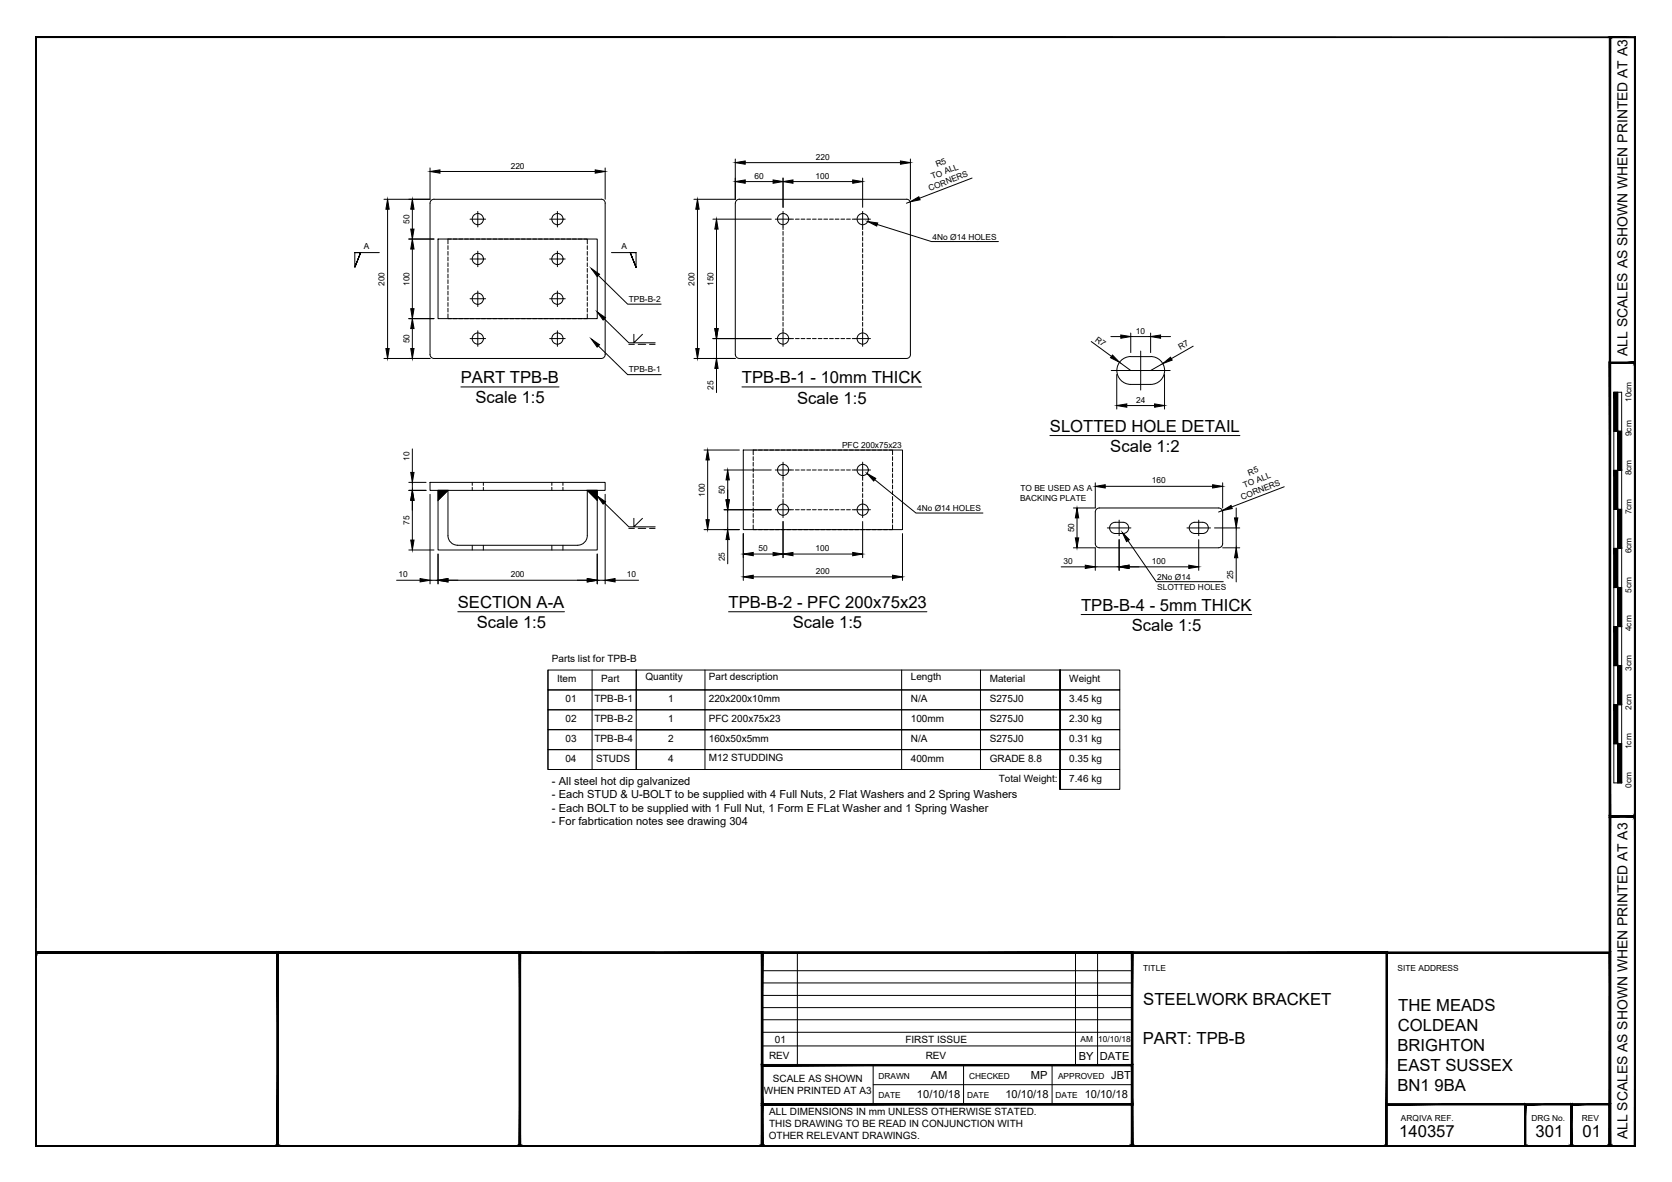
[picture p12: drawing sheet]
<svg xmlns="http://www.w3.org/2000/svg" width="420mm" height="297mm" viewBox="0 0 420 297" stroke-linecap="round" stroke-linejoin="round" font-family="sans-serif">
<g fill="#000" stroke="#000" stroke-width=".25">
<path d="M97.4 50.1l.4 2.5h-.8zM103.6 50.1l.4 2.5h-.8zM103.2 57.6h.8l-.4 2.5zM108.1 43.1l2.5-.4v.8zM149.6 42.7l2.5 .4-2.5 .4zM175.3 50.1l.4 2.5h-.9zM180.1 55.1l.4 2.5h-.9zM184.8 40.9l2.5-.5v.9zM184.8 45.6l2.5-.4v.9zM194.3 45.2l2.5 .4-2.5 .5zM196.8 45.6l2.5-.4v.9zM214.3 45.2l2.5 .4-2.5 .5z"/>
<path d="M218 55.7l2.6 .3-.3 .8zM226.3 40.4l2.5 .5-2.5 .4zM228.7 50.7l2.2-1.3 .3 .8zM103.6 60.1l.4 2.5h-.8zM103.2 77.6h.8l-.4 2.5zM148.6 67.5l2.1 1.4-.6 .6zM97 87.6h.8l-.4 2.5zM103.6 80.1l.4 2.5h-.8zM103.2 87.6h.8l-.4 2.5zM148.6 85.2l2.1 1.4-.6 .6zM150.1 78.4l2.1 1.4-.6 .6zM174.8 87.6h.9l-.4 2.5z"/>
<path d="M179.6 82.6h.9l-.4 2.5zM180.1 90.1l.4 2.5h-.9zM279.6 89.2l1.7 1.8-2.2-1.1zM281.7 84.2l2.4 .4-2.4 .4zM289.1 84.6l2.5-.4v.8zM292.2 91.4l1.9-1.6 .5 .7zM103.2 118.7h.8l-.4 2.5zM177.8 113.1l.4 2.5h-.8zM280.6 101.9l2.6-.4v.8zM290.1 101.5l2.5 .4-2.5 .4zM103.2 135.7h.8l-.4 2.5zM103.6 123.2l.4 2.5h-.8z"/>
<path d="M110.1 123.2h2.5l-2.5 2.5zM147.6 123.2h2.5v2.5zM150.1 124.7l2.1 1.4-.6 .6zM177.4 130.6h.8l-.4 2.5zM182.4 125.6h.9l-.4 2.5zM182.9 133.1l.4 2.5h-.9zM182.9 118.1l.4 2.5h-.9zM186.8 139.2l2.5-.4v.9zM194.3 138.8l2.5 .4-2.5 .5zM196.8 139.2l2.5-.4v.9zM214.3 138.8l2.5 .4-2.5 .5zM217.9 119l2.2 1.2-.6 .7z"/>
<path d="M270.6 127.7l.5 2.5h-.9zM270.2 135.2h.9l-.5 2.5zM275.2 122.2l2.5-.4v.8zM282 133.8l1.8 1.8-.7 .5zM304.7 121.8l2.5 .4-2.5 .4zM307.2 128.3l2.2-1.3 .3 .8zM310.2 130.2h.9l-.5 2.5zM105.6 145.4l2.5 .4-2.5 .4zM110.1 145.8l2.5-.4v.8zM147.6 145.4l2.5 .4-2.5 .4zM152.1 145.8l2.5-.4v.8zM186.8 145l2.5-.5v.9z"/>
<path d="M224.3 144.5l2.5 .5-2.5 .4zM272.7 142l2.5 .5-2.5 .4zM281.2 142.5l2.5-.5v.9zM298.7 142l2.5 .5-2.5 .4zM310.6 137.7l.5 2.5h-.9z"/>
<path d="M8.9 9.3l.2 .1h401.6zM8.9 9.3h402l-.2 .1z"/>
<path d="M404.4 9.3l.3 .1zM404.4 9.3l.3 .1-.3 278.6zM404.7 9.4l-.3 278.6 .3-.1zM404.4 288l.3-.1z"/>
<path d="M404.6 9.3l.1 .1h6zM404.6 9.3h6.3l-.2 .1z"/>
<path d="M410.7 9.4v278.5l.2-278.6zM410.9 9.3v278.7l-.2-.1z"/>
<path d="M410.7 9.4v278.5l.2-278.6zM410.9 9.3v278.7l-.2-.1z"/>
<path d="M404.4 91l.3 .3 6.2-.3zM404.7 91.3l6.2-.3-.2 .3zM410.9 91l-.2 .3z"/>
<path d="M404.4 91l.3 114v-113.7zM404.4 91l.3 114-.3 .3z"/>
<path d="M405.5 98.6l1 9.8v-9.8zM405.5 98.6l1 9.8h-1z"/>
<path d="M410.9 91.1l-.2 .2 .2 113.9zM410.7 91.3l.2 113.9-.2-.2zM410.7 205l.2 .3zM404.7 205h6l.2 .3zM404.7 205l-.3 .3h6.5z"/>
<path d="M405.5 118.2l1 9.8v-9.8zM405.5 118.2l1 9.8h-1z"/>
<path d="M406.5 108.4l1 9.8v-9.8zM406.5 108.4l1 9.8h-1z"/>
<path d="M405.5 137.8l1 9.8v-9.8zM405.5 137.8l1 9.8h-1z"/>
<path d="M406.5 128l1 9.8v-9.8zM406.5 128l1 9.8h-1z"/>
<path d="M405.5 157.5l1 9.8v-9.8zM405.5 157.5l1 9.8h-1z"/>
<path d="M406.5 147.6l1 9.9v-9.9zM406.5 147.6l1 9.9h-1z"/>
<path d="M405.5 177.1l1 9.8v-9.8zM405.5 177.1l1 9.8h-1z"/>
<path d="M406.5 167.3l1 9.8v-9.8zM406.5 167.3l1 9.8h-1z"/>
<path d="M406.5 186.9l1 9.8v-9.8zM406.5 186.9l1 9.8h-1z"/>
<path d="M404.4 205l.3 .3 6.2-.3zM404.7 205.3l6.2-.3-.2 .3zM410.9 205l-.2 .3z"/>
<path d="M410.9 205.1l-.2 .2 .2 82.7zM410.7 205.3l.2 82.7-.2-.1zM410.7 287.9l.2 .1z"/>
<path d="M8.9 239.2l.2 .4zM8.9 239.2l395.5 .4h-395.3zM8.9 239.2l395.5 .4 .3-.4z"/>
<path d="M9.1 239.6h60.5l.3-.4zM8.9 239.2h61l-60.8 .4zM8.9 239.2l.2 .4z"/>
<path d="M69.9 239.6h60.6l.3-.4zM69.6 239.2h61.2l-60.9 .4zM69.6 239.2l.3 48.7v-48.3zM69.6 239.2l.3 48.7-.3 .1zM69.6 288l.3-.1z"/>
<path d="M130.8 239.6h60.5l.4-.4zM130.5 239.2h61.2l-60.9 .4zM130.5 239.2l.3 48.7v-48.3zM130.5 239.2l.3 48.7-.3 .1zM130.5 288l.3-.1z"/>
<path d="M191.7 239.6h92.6l.4-.4zM191.3 239.2h93.4l-93 .4zM191.3 239.2l.4 48.7v-48.3zM191.3 239.2l.4 48.7-.4 .1zM191.3 288l.4-.1z"/>
<path d="M284.7 239.6h63.6l.3-.4zM284.3 239.2h64.3l-63.9 .4zM284.3 239.2l.4 48.7v-48.3zM284.3 239.2l.4 48.7-.4 .1zM284.3 288l.4-.1z"/>
<path d="M404.7 239.2l-.3 .4 .3 48.4zM404.4 239.6l.3 48.4-.3-.1zM404.4 287.9l.3 .1z"/>
<path d="M191.3 277.3l.4 .4 93-.4zM191.7 277.7l93-.4-.4 .4zM284.7 277.3l-.4 .4 .4 10.3zM284.3 277.7l.4 10.3-.4-.1zM284.3 287.9l.4 .1z"/>
<path d="M191.3 277.7h93.4l-.4-.4zM191.3 277.7l.4-.4h92.6zM191.3 267.5v10.2l.4-.4zM191.3 267.5l.4 .4v9.4zM191.3 267.5l.4 .4 93-.4zM191.7 267.9l93-.4-.4 .4zM284.7 267.5l-.4 .4 .4 9.8zM284.3 267.9l.4 9.8-.4-.4z"/>
<path d="M383.1 277.3l.3 .4 11.7-.4zM383.4 277.7l11.7-.4-.4 .4zM394.7 277.7l.4 10.3v-10.7zM394.7 277.7l.4 10.3-.4-.1zM394.7 287.9l.4 .1z"/>
<path d="M348.5 277.7h34.8v-.4zM348.5 277.3h34.8l-34.8 .4z"/>
<path d="M394.7 277.3l.4 .4 9.6-.4zM395.1 277.7l9.6-.4-.3 .4zM404.7 277.3l-.3 .4 .3 10.3zM404.4 277.7l.3 10.3-.3-.1zM404.4 287.9l.3 .1z"/>
<path d="M9.1 9.4l-.2 278.6 .2-.1zM8.9 9.3l.2 .1-.2 278.6z"/>
<path d="M9.1 239.6l-.2 48.4 .2-.1zM8.9 239.4l.2 .2-.2 48.4z"/>
<path d="M9.1 287.9l60.7 .1-.2-.1zM9.1 287.9l60.7 .1h-60.9z"/>
<path d="M69.6 287.9l.3 .1zM69.9 239.2v48.8l-.3-.1zM69.9 239.2l-.3 .4v48.3z"/>
<path d="M69.9 287.9l60.7 .1-.1-.1zM69.9 287.9l60.7 .1h-60.8z"/>
<path d="M130.5 287.9l.3 .1zM130.8 239.2v48.8l-.3-.1zM130.8 239.2l-.3 .4v48.3z"/>
<path d="M130.8 287.9l60.7 .1-.2-.1zM130.8 287.9l60.7 .1h-60.9z"/>
<path d="M191.3 287.9l.4 .1zM191.7 239.2v48.8l-.4-.1zM191.3 239.6v48.3l.4-48.7z"/>
<path d="M191.7 287.9l92.8 .1-.2-.1zM191.7 287.9l92.8 .1h-93z"/>
<path d="M284.3 287.9l.4 .1zM284.7 239.2v48.8l-.4-.1zM284.7 239.2l-.4 .4v48.3z"/>
<path d="M191.5 288h93l-.2-.1zM191.5 288l.2-.1h92.6zM191.3 288l.4-.1zM191.7 277.7v10.2l-.4 .1zM191.3 277.3v10.7l.4-10.3z"/>
<path d="M284.7 287.9l63.8 .1-.2-.1zM284.7 287.9l63.8 .1h-64z"/>
<path d="M348.3 287.9l.3 .1zM348.6 239.2v48.8l-.3-.1zM348.6 239.2l-.3 .4v48.3z"/>
<path d="M383.3 288h11.6l-.2-.1zM383.4 287.9h11.3l-11.4 .1zM383.1 288l.3-.1zM383.4 277.7v10.2l-.3 .1zM383.1 277.3v10.7l.3-10.3z"/>
<path d="M8.9 288h395.7l-.2-.1zM8.9 288l.2-.1h395.3zM8.9 239.4v48.6l.2-.1zM8.9 239.4l.2 .2v48.3z"/>
<path d="M394.9 288h9.7l-.2-.1zM394.9 288l.2-.1h9.3zM394.7 288l.4-.1zM395.1 277.7v10.2l-.4 .1zM394.7 277.3v10.7l.4-10.3z"/>
<path d="M9.1 287.9l401.8 .1-.2-.1zM9.1 287.9l401.8 .1h-402z"/>
<path d="M404.7 287.9l6.2 .1-.2-.1zM404.7 287.9l6.2 .1h-6.3z"/>
<path d="M404.6 288h6.3l-.2-.1zM404.7 287.9h6l-6.1 .1zM404.4 288l.3-.1zM404.7 205.3v82.6l-.3 .1zM404.4 205v83l.3-82.7z"/>
</g>
<g fill="none" stroke="#000" stroke-width=".25">
<path d="M184.8 40v10.1h-10.4M228.8 40v10.1M97.4 52.6v35M103.6 52.6v5M108.1 42.2v7.9h-11.6M108.4 50.4l.7-.3h42a.97 .97 0 0 1 1 1v38a1.01 1.01 0 0 1-1 1h-42a1.01 1.01 0 0 1-1-1v-38zM110.6 43.1h39M118.1 55.1h3.9M120.1 53.1v3.9M138.1 55.1h3.9M140.1 53.1v3.9M152.1 42.2v7.9"/>
<path d="M175.3 52.6v35M179.1 55.1h14.7M180.1 57.6v25M185.1 50.4l.7-.3h42a.97 .97 0 0 1 1 1v38a1.01 1.01 0 0 1-1 1h-42a1.01 1.01 0 0 1-1-1v-38zM187.3 40.9h39M187.3 45.6h7M194.8 55.1h4.6M196.8 44.7v7.4M196.8 53.1v4.6M196.8 58.2v.9M196.8 59.6v1M199.3 45.6h15"/>
<path d="M199.9 55.1h.9M201.3 55.1h1M202.7 55.1h1M204.2 55.1h.9M205.6 55.1h1M207 55.1h1M208.5 55.1h.9M209.9 55.1h.9M211.3 55.1h1M212.7 55.1h1M214.2 55.1h4.5M216.8 44.7v7.4"/>
<path d="M216.8 53.1v4.6M216.8 58.2v.9M216.8 59.6v1M220.4 56.4l13.7 4.3h16.8M228.7 50.7l-.9 .4M244.3 44.7l-13.3 5.1M89.2 63.5h1.4l-1.4 3.7 1.4-3.7-1.4 3.7v-3.7h6.1M102.7 60.1h6.4M103.6 62.6v15M110.1 60.1h40v20h-40zM112.6 78.9v1.2h.8M112.6 61.7v1"/>
<path d="M112.6 63.2v.9M112.6 64.6v1M112.6 66v1M112.6 67.5v.9M112.6 68.9v1M112.6 70.3v1M112.6 71.8v.9M112.6 73.2v.9M112.6 74.6v1M112.6 76v1M112.6 77.5v.9M113.4 60.1h-.8v1.2"/>
<path d="M113.9 60.1h.9M115.3 60.1h1M116.7 60.1h1M118.1 65.1h3.9M118.1 75.1h3.9M118.2 60.1h.9M119.6 60.1h1M120.1 63.1v3.9M120.1 73.1v3.9M121 60.1h1M122.5 60.1h.9M123.9 60.1h.9"/>
<path d="M125.3 60.1h1M126.7 60.1h1M128.2 60.1h.9M129.6 60.1h.9M131 60.1h1M132.4 60.1h1M133.9 60.1h.9M135.3 60.1h1M136.7 60.1h1M138.1 65.1h3.9M138.1 75.1h3.9M138.2 60.1h.9"/>
<path d="M139.6 60.1h1M140.1 63.1v3.9M140.1 73.1v3.9M141 60.1h1M142.5 60.1h.9M143.9 60.1h.9M145.3 60.1h1M146.7 60.1h.9v1.2M147.6 78.9v1.2h-.9M147.6 61.7v1M147.6 63.2v.9M147.6 64.6v1"/>
<path d="M147.6 66v1M147.6 67.5v.9M147.6 68.9v1M147.6 70.3v1M147.6 71.8v.9M147.6 73.2v.9M147.6 74.6v1M147.6 76v1M147.6 77.5v.9M150.4 69.2l7.3 7.2h8.4M153.7 63.5h6.1v3.7l-1.4-3.7 1.4 3.7-1.4-3.7h1.4M196.8 61v1"/>
<path d="M196.8 62.5v.9M196.8 63.9v.9M196.8 65.3v1M196.8 66.7v1M196.8 68.2v.9M196.8 69.6v.9M196.8 71v1M196.8 72.5v.9M196.8 73.9v.9M196.8 75.3v1M196.8 76.8v.9M196.8 78.2v.9"/>
<path d="M196.8 79.6v1M216.8 61v1M216.8 62.5v.9M216.8 63.9v.9M216.8 65.3v1M216.8 66.7v1M216.8 68.2v.9M216.8 69.6v.9M216.8 71v1M216.8 72.5v.9M216.8 73.9v.9M216.8 75.3v1"/>
<path d="M216.8 76.8v.9M216.8 78.2v.9M216.8 79.6v1M96.5 90.1h11.6M102.7 80.1h6.4M103.6 82.6v5M113.9 80.1h.9M115.3 80.1h1M115.8 97.2h24.7M116.7 80.1h1M118.1 85.1h3.9M118.2 80.1h.9"/>
<path d="M119.6 80.1h1M120.1 83.1v3.9M121 80.1h1M122.5 80.1h.9M123.9 80.1h.9M125.3 80.1h1M126.7 80.1h1M128.2 80.1h.9M129.6 80.1h.9M131 80.1h1M132.4 80.1h1M133.9 80.1h.9"/>
<path d="M135.3 80.1h1M136.7 80.1h1M138.1 85.1h3.9M138.2 80.1h.9M139.6 80.1h1M140.1 83.1v3.9M141 80.1h1M142.5 80.1h.9M143.9 80.1h.9M145.3 80.1h1M150.4 86.9l7.3 7.2h8.4M151.9 80.1l6.1 6h6.6"/>
<path d="M158 86.5h1.4M159.3 84v2.1l2.1-2.1M160.4 86.5h1.9M163.2 86.5h1.4M174.4 90.1h10.4M179.1 85.1h14.7M180.1 85.1v5M180.1 92.6v6.1M186.4 97.2h45.2M194.8 85.1h4.6M196.8 81v1M196.8 82.5v4.5"/>
<path d="M199.9 85.1h.9M201.3 85.1h1M202.7 85.1h1M204.2 85.1h.9M205.6 85.1h1M207 85.1h1M208.5 85.1h.9M209.9 85.1h.9M211.3 85.1h1M212.7 85.1h1M214.2 85.1h4.5M216.8 81v1"/>
<path d="M216.8 82.5v4.5M274.2 85.8l5.1 3.8M279.2 84.6h2.5M279.2 93.1h14.9M280.6 94.1v8.7M281.3 91l2.8 2.1M284.1 89.6h5M284.1 83.7v4.9M284.1 84.6h5M284.2 89.6a3.5 3.5 0 0 0-3.5 3.5 3.5 3.5 0 0 0 3.5 3.5h4.9a3.5 3.5 0 0 0 3.6-3.5 3.5 3.5 0 0 0-3.5-3.5M286.6 88.2v9.8M289.1 83.7v4.9"/>
<path d="M291.6 84.6h2.5M292.2 91.4l-3.1 1.7M292.6 94.1v8.7M299.8 87l-5.4 3.1M405.5 98.6h2v98.1h-2zM406.5 98.6v98.1M103.6 112.8v5.9M176.9 113.1h8.9M177.8 115.6v15M182 118.1h11.8M186.8 113.1h40v20h-40zM189.3 114.8v.9"/>
<path d="M189.3 116.2v.9M189.3 117.6v1M189.3 119v1M190.1 113.1h-.8v1.2M190.6 113.1h.9M192 113.1h1M193.4 113.1h1M194.8 118.1h4.6M194.9 113.1h.9M196.3 113.1h1M196.8 116.1v4.6M197.7 113.1h1"/>
<path d="M199.2 113.1h.9M199.9 118.1h.9M200.6 113.1h.9M201.3 118.1h1M202 113.1h1M202.7 118.1h1M203.4 113.1h1M204.2 118.1h.9M204.9 113.1h.9M205.6 118.1h1M206.3 113.1h.9M207 118.1h1"/>
<path d="M207.7 113.1h1M208.5 118.1h.9M209.2 113.1h.9M209.9 118.1h.9M210.6 113.1h.9M211.3 118.1h1M212 113.1h1M212.7 118.1h1M213.5 113.1h.9M214.2 118.1h4.5M214.9 113.1h.9M216.3 113.1h1"/>
<path d="M216.8 116.1v4.6M217.7 113.1h1M219.2 113.1h.9M220.6 113.1h.9M222 113.1h1M223.4 113.1h.9v1.2M224.3 114.8v.9M224.3 116.2v.9M224.3 117.6v1M224.3 119v1M263.8 109.5h47.8M283.2 101.9h6.9"/>
<path d="M405.5 118.2h2M405.5 108.4h2M102.7 138.2h6.4M102.7 123.2h4.4M102.7 121.2h4.4M103.6 121.2v2M103.6 125.7v10M108.1 121.2h44v2h-44zM108.1 124.2v22.5M110.1 123.2h2.5v11.4a2.4 2.4 0 0 0 2.4 2.4h30.2a2.44 2.44 0 0 0 2.4-2.4v-11.4h2.5v15h-40zM110.1 139.2v7.5M112.6 123.2l-2.5 2.5"/>
<path d="M118.7 121.2v.8M118.7 122.5v.7M118.7 137v1.2M121.5 121.2v.8M121.5 122.5v.7M121.5 137v1.2M138.7 121.2v.8M138.7 122.5v.7M138.7 137v1.2M141.5 121.2v.8M141.5 122.5v.7M141.5 137v1.2"/>
<path d="M147.6 123.2l2.5 2.5M150.1 139.2v7.5M151.9 126.4l6.1 6h6.6M152.1 124.2v22.5M158 132.8h1.4M159.3 130.3v2.1l2.1-2.1M160.4 132.8h1.9M163.2 132.8h1.4M176.9 133.1h8.9M182 128.1h11.8M182.9 120.6v5M182.9 128.1v5"/>
<path d="M182.9 135.6v6.1M186.8 134.1v11.8M189.3 131.9v1.2h.8M189.3 120.5v.9M189.3 121.9v1M189.3 123.3v1M189.3 124.8v.9M189.3 126.2v.9M189.3 127.6v1M189.3 129.1v.9M189.3 130.5v.9M189.3 139.2h5"/>
<path d="M190.6 133.1h.9M192 133.1h1M193.4 133.1h1M194.8 128.1h4.6M194.9 133.1h.9M196.3 133.1h1M196.8 121.2v1M196.8 122.6v1M196.8 124.1v.9M196.8 125.5v4.6M196.8 131.1v9M197.7 133.1h1"/>
<path d="M199.2 133.1h.9M199.3 139.2h15M199.9 128.1h.9M200.6 133.1h.9M201.3 128.1h1M202 133.1h1M202.7 128.1h1M203.4 133.1h1M204.2 128.1h.9M204.9 133.1h.9M205.6 128.1h1M206.3 133.1h.9"/>
<path d="M207 128.1h1M207.7 133.1h1M208.5 128.1h.9M209.2 133.1h.9M209.9 128.1h.9M210.6 133.1h.9M211.3 128.1h1M212 133.1h1M212.7 128.1h1M213.5 133.1h.9M214.2 128.1h4.5M214.9 133.1h.9"/>
<path d="M216.3 133.1h1M216.8 121.2v1M216.8 122.6v1M216.8 124.1v.9M216.8 125.5v4.6M216.8 131.1v9M217.7 133.1h1M219.2 133.1h.9M219.8 120.5l10.4 8.4h16.8M220.6 133.1h.9M222 133.1h1M224.3 131.9v1.2h-.9"/>
<path d="M224.3 120.5v.9M224.3 121.9v1M224.3 123.3v1M224.3 124.8v.9M224.3 126.2v.9M224.3 127.6v1M224.3 129.1v.9M224.3 130.5v.9M226.8 134.1v11.8M269.7 137.7h5.5v5.6M270.6 130.2v5M275.2 121.3v6.4h-5.5"/>
<path d="M277.7 122.2h27M278.3 132.7h5.9M281.2 130.7v3.9M281.2 135.6v7.7M282.2 131.3h-2a1.41 1.41 0 0 0-1.4 1.4 1.41 1.41 0 0 0 1.4 1.4h2M282.2 131.3a1.41 1.41 0 0 1 1.4 1.4 1.41 1.41 0 0 1-1.4 1.4M283.4 135.9l7.1 10.3h16.9M298.3 132.7h5.9M299.1 131.8l.3-.3a4.8 4.8 0 0 1 3.3-.2 1.41 1.41 0 0 1 .9 1.6 1.41 1.41 0 0 1-1.4 1.2h-2a1.41 1.41 0 0 1-1.2-.8 1.41 1.41 0 0 1 .1-1.5zM301.2 130.7v3.9M301.2 135.6v7.7M305.2 132.7h6.3"/>
<path d="M306.2 127.7h-30a1.01 1.01 0 0 0-1 1v8a1.01 1.01 0 0 0 1 .9l30 .1M306.2 127.7a1.01 1.01 0 0 1 1 1v8a1.01 1.01 0 0 1-1 .9M307.2 128.3l-1 .4M307.2 137.7h4.3M307.2 121.3v6.4M310.6 127.7v2.5M310.6 132.7v5M322.7 122.3l-13.2 5.1M405.5 137.8h2M405.5 128h2M99.7 145.8h5.9M108.1 145.8h2"/>
<path d="M112.6 145.8h35M115 153.7h26.8M150.1 145.8h2M154.6 145.8h5.9M183.1 153.7h49.8M189.3 145h35M266.7 142.5h6M271.7 154.4h42.8M275.2 142.5h6M283.7 142.5h15M310.6 140.2v6M405.5 157.5h2"/>
<path d="M405.5 147.7h2M137.7 168.4v25M148.8 168.4v25M159.9 178.4v5h-22.2v-5h128.7M159.9 173.4h106.5M159.9 178.4h106.5M177.2 168.4v25M226.6 168.4v25M246.4 168.4v25M266.4 168.4h-106.5v5h-22.2v-5h22.2v10M266.4 173.4h-128.7v5h22.2M266.4 168.4v25"/>
<path d="M266.4 168.4v20M266.4 168.4h15v5h-15zM266.4 173.4h15v5h-15zM266.4 178.4h15v5h-15zM266.4 168.4v30M405.5 177.1h2M405.5 167.3h2M159.9 183.4h106.5h-106.5M159.9 183.4v5h-22.2v-5h128.7M159.9 183.4h106.5M266.4 188.4h-128.7v5h128.7M266.4 193.4h-106.5h106.5"/>
<path d="M266.4 183.4h15v5h-15zM266.4 188.4h15v5h-15zM266.4 193.4h15v5h-15zM266.4 188.4h-106.5v5M405.5 186.9h2M200.4 239.4v28.3M270.3 239.4v28.3M275.8 239.4v28.3M191.5 250.1h93M191.5 247h93M191.5 243.9h93M191.5 256.3h93"/>
<path d="M191.5 253.2h93M191.5 259.4h93M191.5 262.8h93M219.4 267.7v9.8M219.4 272.6h65.1M242.1 267.7v9.8M264.4 267.7v9.8"/>
<circle cx="120.1" cy="55.1" r="1.41"/>
<circle cx="140.1" cy="55.1" r="1.41"/>
<circle cx="196.8" cy="55.1" r="1.41"/>
<circle cx="216.8" cy="55.1" r="1.41"/>
<circle cx="120.1" cy="75.1" r="1.41"/>
<circle cx="120.1" cy="65.1" r="1.41"/>
<circle cx="140.1" cy="65.1" r="1.41"/>
<circle cx="140.1" cy="75.1" r="1.41"/>
<circle cx="120.1" cy="85.1" r="1.41"/>
<circle cx="140.1" cy="85.1" r="1.41"/>
<circle cx="196.8" cy="85.1" r="1.41"/>
<circle cx="216.8" cy="85.1" r="1.41"/>
<circle cx="196.8" cy="118.1" r="1.41"/>
<circle cx="216.8" cy="118.1" r="1.41"/>
<circle cx="196.8" cy="128.1" r="1.41"/>
<circle cx="216.8" cy="128.1" r="1.41"/>
</g>
<g font-size="4.2">
<text x="115.8" y="96.4">PART TPB-B</text>
<text x="119.5" y="101.4">Scale 1:5</text>
<text x="186.4" y="96.4">TPB-B-1 - 10mm THICK</text>
<text x="200.3" y="101.4">Scale 1:5</text>
<text x="263.8" y="108.6">SLOTTED HOLE DETAIL</text>
<text x="279" y="113.6">Scale 1:2</text>
<text x="115" y="152.8">SECTION A-A</text>
<text x="183.1" y="152.8">TPB-B-2 - PFC 200x75x23</text>
<text x="271.7" y="153.5">TPB-B-4 - 5mm THICK</text>
<text x="119.8" y="157.9">Scale 1:5</text>
<text x="199.2" y="157.9">Scale 1:5</text>
<text x="284.4" y="158.6">Scale 1:5</text>
<text x="287.3" y="252.5">STEELWORK BRACKET</text>
<text x="351.4" y="254">THE MEADS</text>
<text x="287.2" y="262.4">PART: TPB-B</text>
<text x="351.2" y="259.1">COLDEAN</text>
<text x="351.1" y="269.2">EAST SUSSEX</text>
<text x="351.1" y="264.1">BRIGHTON</text>
<text x="351.1" y="274.2">BN1 9BA</text>
<text x="351.6" y="285.7">140357</text>
<text x="385.9" y="285.7">301</text>
<text x="397.7" y="285.7">01</text>
</g>
<g font-size="3.5">
<text x="409" y="89.4" transform="rotate(-90 409 89.4)">ALL SCALES AS SHOWN WHEN PRINTED AT A3</text>
<text x="409" y="286.3" transform="rotate(-90 409 286.3)">ALL SCALES AS SHOWN WHEN PRINTED AT A3</text>
</g>
<g font-size="2.8">
<text x="138.7" y="197.3">- All steel hot dip galvanized</text>
<text x="138.7" y="200.6">- Each STUD &amp; U-BOLT to be supplied with 4 Full Nuts, 2 Flat Washers and 2 Spring Washers</text>
<text x="138.7" y="204">- Each BOLT to be supplied with 1 Full Nut, 1 Form E FLat Washer and 1 Spring Washer</text>
<text x="138.7" y="207.4">- For fabrtication notes see drawing 304</text>
<text x="271.1" y="266.3">BY</text>
<text x="276.4" y="266.3">DATE</text>
<text x="233.9" y="271.1">AM</text>
<text x="259" y="271.1">MP</text>
<text x="279.3" y="271.1">JBT</text>
<text x="230.4" y="276">10/10/18</text>
<text x="252.7" y="276">10/10/18</text>
<text x="272.6" y="276">10/10/18</text>
</g>
<g font-size="2.5">
<text x="138.7" y="166.4">Parts list for TPB-B</text>
<text x="140" y="171.4">Item</text>
<text x="151.1" y="171.4">Part</text>
<text x="162.2" y="170.9">Quantity</text>
<text x="178.1" y="170.9">Part description</text>
<text x="228.9" y="170.9">Length</text>
<text x="248.7" y="171.4">Material</text>
<text x="268.7" y="171.4">Weight</text>
<text x="142.1" y="176.4">01</text>
<text x="149.4" y="176.4">TPB-B-1</text>
<text x="167.9" y="176.4">1</text>
<text x="178.1" y="176.4">220x200x10mm</text>
<text x="228.9" y="176.4">N/A</text>
<text x="248.7" y="176.4">S275J0</text>
<text x="268.7" y="176.4">3.45 kg</text>
<text x="142.1" y="181.5">02</text>
<text x="149.4" y="181.5">TPB-B-2</text>
<text x="167.9" y="181.5">1</text>
<text x="178.1" y="181.4">PFC 200x75x23</text>
<text x="228.9" y="181.4">100mm</text>
<text x="248.7" y="181.4">S275J0</text>
<text x="268.7" y="181.4">2.30 kg</text>
<text x="142.1" y="191.5">04</text>
<text x="142.1" y="186.5">03</text>
<text x="149.4" y="186.5">TPB-B-4</text>
<text x="149.8" y="191.5">STUDS</text>
<text x="167.9" y="191.5">4</text>
<text x="167.9" y="186.5">2</text>
<text x="178.1" y="191.3">M12 STUDDING</text>
<text x="178.1" y="186.4">160x50x5mm</text>
<text x="228.9" y="191.5">400mm</text>
<text x="228.9" y="186.4">N/A</text>
<text x="248.7" y="191.5">GRADE 8.8</text>
<text x="248.7" y="186.4">S275J0</text>
<text x="268.7" y="186.4">0.31 kg</text>
<text x="268.7" y="191.4">0.35 kg</text>
<text x="251" y="196.4">Total Weight:</text>
<text x="268.7" y="196.4">7.46 kg</text>
<text x="194.7" y="262">01</text>
<text x="227.5" y="262">FIRST ISSUE</text>
<text x="193.3" y="266.2">REV</text>
<text x="232.6" y="266.2">REV</text>
<text x="192" y="275">WHEN PRINTED AT A3</text>
<text x="194.2" y="272">SCALE AS SHOWN</text>
<text x="193.3" y="280.3">ALL DIMENSIONS IN mm UNLESS OTHERWISE STATED.</text>
<text x="193.2" y="286.3">OTHER RELEVANT DRAWINGS.</text>
<text x="193.3" y="283.3">THIS DRAWING TO BE READ IN CONJUNCTION WITH</text>
</g>
<g font-size="2.1">
<text x="205" y="40.1">220</text>
<text x="235.5" y="41.9" transform="rotate(-21 235.5 41.9)">R5</text>
<text x="128.3" y="42.4">220</text>
<text x="189.6" y="44.9">60</text>
<text x="205" y="44.9">100</text>
<text x="234.3" y="45.1" transform="rotate(-21 234.3 45.1)">TO ALL</text>
<text x="233.7" y="48" transform="rotate(-21 233.7 48)">CORNERS</text>
<text x="102.9" y="56.2" transform="rotate(-90 102.9 56.2)">50</text>
<text x="91.4" y="62.5">A</text>
<text x="156.2" y="62.5">A</text>
<text x="234.4" y="60.2">4No Ø14 HOLES</text>
<text x="96.7" y="71.8" transform="rotate(-90 96.7 71.8)">200</text>
<text x="102.9" y="71.9" transform="rotate(-90 102.9 71.9)">100</text>
<text x="174.5" y="71.8" transform="rotate(-90 174.5 71.8)">200</text>
<text x="179.3" y="71.9" transform="rotate(-90 179.3 71.9)">150</text>
<text x="158" y="75.9">TPB-B-2</text>
<text x="285.4" y="83.9">10</text>
<text x="102.9" y="86.2" transform="rotate(-90 102.9 86.2)">50</text>
<text x="275.1" y="85.6" transform="rotate(36 275.1 85.6)">R7</text>
<text x="296.6" y="88" transform="rotate(-30 296.6 88)">R7</text>
<text x="158" y="93.6">TPB-B-1</text>
<text x="179.3" y="98" transform="rotate(-90 179.3 98)">25</text>
<text x="285.5" y="101.2">24</text>
<text x="409.9" y="101" transform="rotate(-90 409.9 101)">10cm</text>
<text x="211.6" y="112.6">PFC 200x75x23</text>
<text x="409.9" y="109.6" transform="rotate(-90 409.9 109.6)">9cm</text>
<text x="102.9" y="115.8" transform="rotate(-90 102.9 115.8)">10</text>
<text x="313.9" y="119.5" transform="rotate(-21 313.9 119.5)">R5</text>
<text x="409.9" y="119.5" transform="rotate(-90 409.9 119.5)">8cm</text>
<text x="177.1" y="124.9" transform="rotate(-90 177.1 124.9)">100</text>
<text x="182.1" y="124.2" transform="rotate(-90 182.1 124.2)">50</text>
<text x="256.3" y="125.8">BACKING PLATE</text>
<text x="256.4" y="123.3">TO BE USED AS A</text>
<text x="289.4" y="121.5">160</text>
<text x="312.1" y="125.6" transform="rotate(-21 312.1 125.6)">CORNERS</text>
<text x="312.7" y="122.7" transform="rotate(-21 312.7 122.7)">TO ALL</text>
<text x="102.9" y="131.9" transform="rotate(-90 102.9 131.9)">75</text>
<text x="230.5" y="128.4">4No Ø14 HOLES</text>
<text x="409.9" y="129.3" transform="rotate(-90 409.9 129.3)">7cm</text>
<text x="269.9" y="133.8" transform="rotate(-90 269.9 133.8)">50</text>
<text x="182.1" y="141.1" transform="rotate(-90 182.1 141.1)">25</text>
<text x="190.6" y="138.5">50</text>
<text x="205" y="138.5">100</text>
<text x="267.3" y="141.7">30</text>
<text x="289.4" y="141.7">100</text>
<text x="409.9" y="139.1" transform="rotate(-90 409.9 139.1)">6cm</text>
<text x="100.1" y="145.1">10</text>
<text x="128.3" y="145.1">200</text>
<text x="157.6" y="145.1">10</text>
<text x="205" y="144.3">200</text>
<text x="290.8" y="148.2">SLOTTED HOLES</text>
<text x="290.8" y="145.6">2No Ø14</text>
<text x="309.9" y="145.6" transform="rotate(-90 309.9 145.6)">25</text>
<text x="409.9" y="148.9" transform="rotate(-90 409.9 148.9)">5cm</text>
<text x="409.9" y="158.6" transform="rotate(-90 409.9 158.6)">4cm</text>
<text x="409.9" y="168.6" transform="rotate(-90 409.9 168.6)">3cm</text>
<text x="409.9" y="178.3" transform="rotate(-90 409.9 178.3)">2cm</text>
<text x="409.9" y="188.3" transform="rotate(-90 409.9 188.3)">1cm</text>
<text x="409.9" y="198" transform="rotate(-90 409.9 198)">0cm</text>
<text x="287.3" y="243.9">TITLE</text>
<text x="351.2" y="243.9">SITE ADDRESS</text>
<text x="271.5" y="261.9">AM</text>
<text x="276" y="261.9">10/10/18</text>
<text x="220.8" y="271.1">DRAWN</text>
<text x="243.5" y="271.1">CHECKED</text>
<text x="265.9" y="271.1">APPROVED</text>
<text x="220.8" y="276">DATE</text>
<text x="243" y="276">DATE</text>
<text x="265.2" y="276">DATE</text>
<text x="352.1" y="281.6">ARQIVA REF.</text>
<text x="384.8" y="281.6">DRG No.</text>
<text x="397.5" y="281.6">REV</text>
</g>
</svg>
